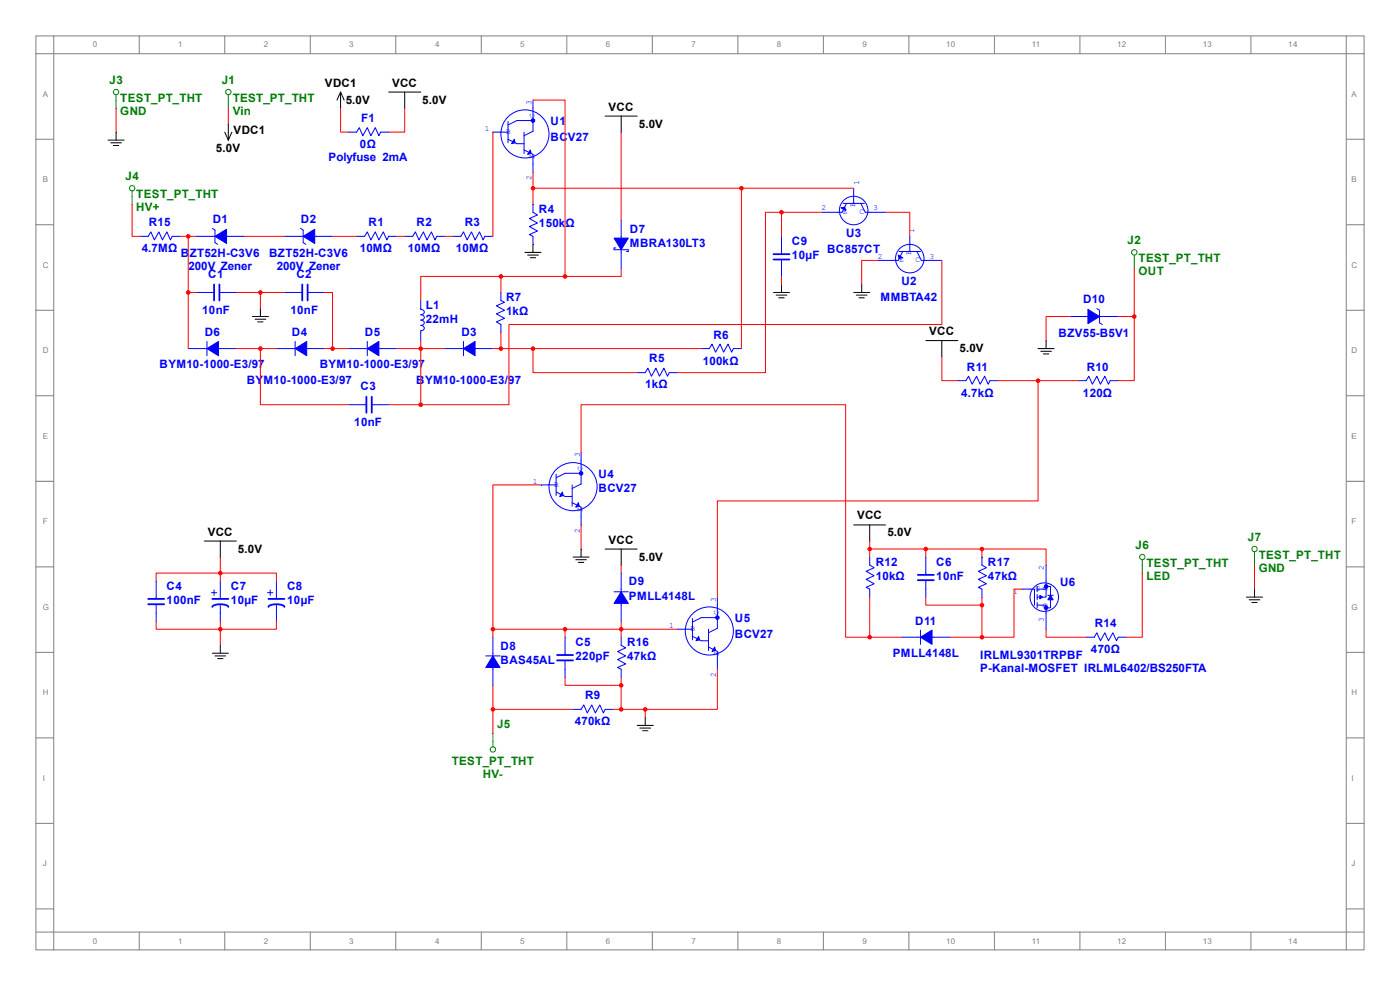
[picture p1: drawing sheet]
<svg xmlns="http://www.w3.org/2000/svg" width="297mm" height="210mm" viewBox="0 0 297 210" stroke-linecap="round" stroke-linejoin="round" font-family="sans-serif">
<g fill="none" stroke="#808080" stroke-width=".21">
<path d="M7.6 7.6h281.8v193.9h-281.8zM7.6 11.4h281.8M11.4 7.6v193.9M29.5 7.6v3.8M47.7 7.6v3.8M65.8 7.6v3.8M84 7.6v3.8M102.1 7.6v3.8M120.3 7.6v3.8M138.4 7.6v3.8M156.5 7.6v3.8M174.7 7.6v3.8"/>
<path d="M192.8 7.6v3.8M211 7.6v3.8M229.1 7.6v3.8M247.2 7.6v3.8M265.4 7.6v3.8M285.6 7.6v193.9M7.6 29.5h3.8M285.6 29.5h3.8M7.6 47.7h3.8M285.6 47.7h3.8M7.6 65.8h3.8M285.6 65.8h3.8"/>
<path d="M7.6 84h3.8M285.6 84h3.8M7.6 102.1h3.8M285.6 102.1h3.8M7.6 120.2h3.8M7.6 138.4h3.8M285.6 120.2h3.8M285.6 138.4h3.8M7.6 156.5h3.8M285.6 156.5h3.8M7.6 174.7h3.8M285.6 174.7h3.8"/>
<path d="M7.6 192.8h3.8M7.6 197.7h281.8M29.5 197.7v3.8M47.7 197.7v3.8M65.8 197.7v3.8M84 197.7v3.8M102.1 197.7v3.8M120.3 197.7v3.8M138.4 197.7v3.8M156.5 197.7v3.8M174.7 197.7v3.8M192.8 197.7v3.8"/>
<path d="M211 197.7v3.8M229.1 197.7v3.8M247.2 197.7v3.8M265.4 197.7v3.8M285.6 192.8h3.8"/>
</g>
<path d="M82.5 19.5h6.8M85.9 19.5v3.4M22.9 29.7h3.4M23.5 30.3h2.3M24.1 30.9h1.1M24.6 28v1.7" fill="none" stroke="#000" stroke-width=".21"/>
<path d="M77.4 50.1l.5-.9 .8 1.7 .9-1.7 .8 1.7 .9-1.7 .8 1.7 .4-.8" fill="none" stroke="#00f" stroke-width=".21"/>
<path d="M82.5 50.1h1.7" fill="none" stroke="#00f" stroke-width=".21"/>
<path d="M75.7 50.1h1.7M87.6 50.1l.5-.9 .8 1.7 .9-1.7 .8 1.7 .9-1.7 .8 1.7 .4-.8" fill="none" stroke="#00f" stroke-width=".21"/>
<path d="M92.7 50.1h1.7" fill="none" stroke="#00f" stroke-width=".21"/>
<path d="M85.9 50.1h1.7M97.8 50.1l.5-.9 .8 1.7 .9-1.7 .8 1.7 .9-1.7 .8 1.7 .4-.8" fill="none" stroke="#00f" stroke-width=".21"/>
<path d="M102.9 50.1h1.7" fill="none" stroke="#00f" stroke-width=".21"/>
<path d="M96.1 50.1h1.7M113.1 45l.9 .6-1.7 .8 1.7 .9-1.7 .8 1.7 .9-1.7 .8 .8 .3" fill="none" stroke="#00f" stroke-width=".21"/>
<path d="M113.1 50.1v1.7" fill="none" stroke="#00f" stroke-width=".21"/>
<path d="M113.1 43.3v1.7M136.9 79.1l.5-1 .8 1.7 .9-1.7 .8 1.7 1-1.7 .7 1.7 .4-.7" fill="none" stroke="#00f" stroke-width=".21"/>
<path d="M142 79.1h1.7" fill="none" stroke="#00f" stroke-width=".21"/>
<path d="M135.2 79.1h1.7M150.5 73.9l.6-.9 .7 1.7 1-1.7 .7 1.7 1-1.7 .7 1.7 .4-.8" fill="none" stroke="#00f" stroke-width=".21"/>
<path d="M155.6 73.9h1.7" fill="none" stroke="#00f" stroke-width=".21"/>
<path d="M106.3 63.7l.7 .4-1.7 .8 1.7 .9-1.7 .8 1.7 .9-1.7 .8 1 .5M148.8 73.9h1.7" fill="none" stroke="#00f" stroke-width=".21"/>
<path d="M106.3 62v1.7" fill="none" stroke="#00f" stroke-width=".21"/>
<path d="M75.7 28l.5-.9 .8 1.7 .9-1.7 .8 1.7 .9-1.7 .8 1.7 .4-.8M106.3 68.8v1.7" fill="none" stroke="#00f" stroke-width=".21"/>
<path d="M80.8 28h1.7" fill="none" stroke="#00f" stroke-width=".21"/>
<path d="M74 28h1.7M123.3 150.5l.5-1 .8 1.7 .9-1.7 .8 1.7 .9-1.7 .8 1.7 .4-.7" fill="none" stroke="#00f" stroke-width=".21"/>
<path d="M128.4 150.5h1.7" fill="none" stroke="#00f" stroke-width=".21"/>
<path d="M230.4 80.8l.6-1 .8 1.7 .9-1.7 .8 1.7 .9-1.7 .8 1.7 .3-.7M121.6 150.5h1.7" fill="none" stroke="#00f" stroke-width=".21"/>
<path d="M235.5 80.8h1.7" fill="none" stroke="#00f" stroke-width=".21"/>
<path d="M204.9 80.8l.6-1 .7 1.7 1-1.7 .7 1.7 1-1.7 .7 1.7 .4-.7M228.7 80.8h1.7" fill="none" stroke="#00f" stroke-width=".21"/>
<path d="M210 80.8h1.7" fill="none" stroke="#00f" stroke-width=".21"/>
<path d="M203.2 80.8h1.7M184.5 119.9l1 .5-1.7 .8 1.7 .9-1.7 .8 1.7 .9-1.7 .8 .7 .4" fill="none" stroke="#00f" stroke-width=".21"/>
<path d="M184.5 125v1.7" fill="none" stroke="#00f" stroke-width=".21"/>
<path d="M184.5 118.2v1.7M232.1 135.2l.6-1 .8 1.7 .9-1.7 .8 1.7 .9-1.7 .8 1.7 .3-.7" fill="none" stroke="#00f" stroke-width=".21"/>
<path d="M237.2 135.2h1.7" fill="none" stroke="#00f" stroke-width=".21"/>
<path d="M31.4 50.1l.6-.9 .8 1.7 .9-1.7 .8 1.7 .9-1.7 .8 1.7 .3-.8M230.4 135.2h1.7" fill="none" stroke="#00f" stroke-width=".21"/>
<path d="M36.5 50.1h1.7" fill="none" stroke="#00f" stroke-width=".21"/>
<path d="M29.7 50.1h1.7M131.8 136.9l.9 .5-1.7 .8 1.7 .9-1.7 .8 1.7 .9-1.7 .8 .8 .4" fill="none" stroke="#00f" stroke-width=".21"/>
<path d="M131.8 142v1.7" fill="none" stroke="#00f" stroke-width=".21"/>
<path d="M208.3 119.9l1 .5-1.7 .8 1.7 .9-1.7 .8 1.7 .9-1.7 .8 .7 .4M131.8 135.2v1.7" fill="none" stroke="#00f" stroke-width=".21"/>
<path d="M208.3 125v1.7" fill="none" stroke="#00f" stroke-width=".21"/>
<path d="M45 62h.4M46.6 62h1.8M208.3 118.2v1.7" fill="none" stroke="#00f" stroke-width=".21"/>
<path d="M45.4 60.3v3.4M46.6 60.3v3.4" fill="none" stroke="#00f" stroke-width=".38"/>
<path d="M48.4 62h1.7" fill="none" stroke="#00f" stroke-width=".21"/>
<path d="M41.6 62h3.4M63.7 62h.4M65.3 62h1.8" fill="none" stroke="#00f" stroke-width=".21"/>
<path d="M64.1 60.3v3.4M65.3 60.3v3.4" fill="none" stroke="#00f" stroke-width=".38"/>
<path d="M67.1 62h1.7" fill="none" stroke="#00f" stroke-width=".21"/>
<path d="M60.3 62h3.4M77.4 85.9h.3M78.9 85.9h1.9" fill="none" stroke="#00f" stroke-width=".21"/>
<path d="M77.7 84.2v3.4M78.9 84.2v3.4" fill="none" stroke="#00f" stroke-width=".38"/>
<path d="M80.8 85.9h1.7" fill="none" stroke="#00f" stroke-width=".21"/>
<path d="M74 85.9h3.4M33.1 126.7v.4M33.1 128.2v1.9" fill="none" stroke="#00f" stroke-width=".21"/>
<path d="M31.4 127.1h3.4M31.4 128.2h3.4" fill="none" stroke="#00f" stroke-width=".38"/>
<path d="M33.1 130.1v1.7" fill="none" stroke="#00f" stroke-width=".21"/>
<path d="M33.1 123.3v3.4M119.9 138.6v.4M119.9 140.1v1.9" fill="none" stroke="#00f" stroke-width=".21"/>
<path d="M118.2 139h3.4M118.2 140.1h3.4" fill="none" stroke="#00f" stroke-width=".38"/>
<path d="M119.9 142v1.7" fill="none" stroke="#00f" stroke-width=".21"/>
<path d="M119.9 135.2v3.4M196.4 121.6v.3M196.4 123.1v1.9" fill="none" stroke="#00f" stroke-width=".21"/>
<path d="M194.7 121.9h3.4M194.7 123.1h3.4" fill="none" stroke="#00f" stroke-width=".38"/>
<path d="M196.4 125v1.7" fill="none" stroke="#00f" stroke-width=".21"/>
<path d="M196.4 118.2v3.4M44.8 125.7h1.2M45.4 125.2v1.1M46.7 125v2.1M46.7 128.2v1.9" fill="none" stroke="#00f" stroke-width=".21"/>
<path d="M45 128.8a2.95 2.95 0 0 1 3.4-.2v.2M45 127.1h3.4" fill="none" stroke="#00f" stroke-width=".38"/>
<path d="M46.7 130.1v1.7" fill="none" stroke="#00f" stroke-width=".21"/>
<path d="M165.8 53.5v.4M165.8 55.1v1.8M46.7 123.3v1.7" fill="none" stroke="#00f" stroke-width=".21"/>
<path d="M164.1 53.9h3.4M164.1 55.1h3.4" fill="none" stroke="#00f" stroke-width=".38"/>
<path d="M165.8 56.9v1.7" fill="none" stroke="#00f" stroke-width=".21"/>
<path d="M45 48.4l.6 .4v2.7l.6 .3M45 50.1h3.4M165.8 50.1v3.4" fill="none" stroke="#00f" stroke-width=".21"/>
<path d="M45.6 50.1l2.5-1.5v3.1z" fill="#00f" stroke="#00f" stroke-width=".21"/>
<path d="M48.4 50.1h3.4" fill="none" stroke="#00f" stroke-width=".21"/>
<path d="M41.6 50.1h3.4M63.7 50.1h3.4M63.7 48.4l.6 .4v2.7l.6 .3" fill="none" stroke="#00f" stroke-width=".21"/>
<path d="M64.3 50.1l2.5-1.5v3.1z" fill="#00f" stroke="#00f" stroke-width=".21"/>
<path d="M67.1 50.1h3.5" fill="none" stroke="#00f" stroke-width=".21"/>
<path d="M60.3 50.1h3.4M97.8 73.9h3.4M98.3 72.4v3.1" fill="none" stroke="#00f" stroke-width=".21"/>
<path d="M98.3 73.9l2.5-1.5v3.1z" fill="#00f" stroke="#00f" stroke-width=".21"/>
<path d="M101.2 73.9h3.4" fill="none" stroke="#00f" stroke-width=".21"/>
<path d="M62 73.9h3.4M62.6 72.4v3.1M94.4 73.9h3.4" fill="none" stroke="#00f" stroke-width=".21"/>
<path d="M62.6 73.9l2.5-1.5v3.1z" fill="#00f" stroke="#00f" stroke-width=".21"/>
<path d="M65.4 73.9h3.4" fill="none" stroke="#00f" stroke-width=".21"/>
<path d="M58.6 73.9h3.4M77.4 73.9h3.4M77.9 72.4v3.1" fill="none" stroke="#00f" stroke-width=".21"/>
<path d="M77.9 73.9l2.5-1.5v3.1z" fill="#00f" stroke="#00f" stroke-width=".21"/>
<path d="M80.8 73.9h3.4" fill="none" stroke="#00f" stroke-width=".21"/>
<path d="M43.3 73.9h3.4M43.9 72.4v3.1M74 73.9h3.4" fill="none" stroke="#00f" stroke-width=".21"/>
<path d="M43.9 73.9l2.5-1.5v3.1z" fill="#00f" stroke="#00f" stroke-width=".21"/>
<path d="M46.7 73.9h3.4" fill="none" stroke="#00f" stroke-width=".21"/>
<path d="M130.6 52.6h-.3v.4h3v.4h-.4M131.8 50.1v3.4M39.9 73.9h3.4" fill="none" stroke="#00f" stroke-width=".21"/>
<path d="M130.3 50.5h3l-1.5 2.5z" fill="#00f" stroke="#00f" stroke-width=".21"/>
<path d="M131.8 46.7v3.4" fill="none" stroke="#00f" stroke-width=".21"/>
<path d="M131.8 53.5v3.4M130.3 125.5h3M131.8 125v3.4" fill="none" stroke="#00f" stroke-width=".21"/>
<path d="M131.8 125.5l1.5 2.5h-3z" fill="#00f" stroke="#00f" stroke-width=".21"/>
<path d="M131.8 128.4v3.4" fill="none" stroke="#00f" stroke-width=".21"/>
<path d="M103.1 139.1h3M104.6 138.6v3.4M131.8 121.6v3.4" fill="none" stroke="#00f" stroke-width=".21"/>
<path d="M104.6 139.1l1.5 2.5h-3z" fill="#00f" stroke="#00f" stroke-width=".21"/>
<path d="M104.6 142v3.4" fill="none" stroke="#00f" stroke-width=".21"/>
<path d="M230.4 67.1h3.4M232.7 65.4l.6 .4v2.7l.5 .3M104.6 135.2v3.4" fill="none" stroke="#00f" stroke-width=".21"/>
<path d="M230.8 65.6l2.5 1.5-2.5 1.6z" fill="#00f" stroke="#00f" stroke-width=".21"/>
<path d="M227 67.1h3.4" fill="none" stroke="#00f" stroke-width=".21"/>
<path d="M233.8 67.1h3.4M194.7 135.2h3.4M195.3 133.7v3" fill="none" stroke="#00f" stroke-width=".21"/>
<path d="M195.3 135.2l2.4-1.5v3z" fill="#00f" stroke="#00f" stroke-width=".21"/>
<path d="M198.1 135.2h3.4" fill="none" stroke="#00f" stroke-width=".21"/>
<g fill="none" stroke="#00f" stroke-width=".21">
<path d="M106.3 28h1.5M107.8 25.8v4.5M107.8 29.5l1.9 1h1.5M111.2 28v4.6M111.2 31.8l1.9 1v2M113.1 25.6h-3.4l-1.9 .9M113.1 22.9v4.9l-1.9 1M191.3 135.2h3.4"/>
<circle cx="111.4" cy="28.4" r="5.1"/>
</g>
<g fill="#00f" stroke="#00f" stroke-width=".21">
<path d="M109.1 29.5l.2 .8-.8 .2z"/>
<path d="M112.5 31.8l.2 .8-.8 .2z"/>
<circle cx="113.1" cy="25.6" r=".38"/>
</g>
<path d="M113.1 21.2v1.7" fill="none" stroke="#00f" stroke-width=".21"/>
<path d="M104.6 28h1.7" fill="none" stroke="#00f" stroke-width=".21"/>
<g fill="none" stroke="#00f" stroke-width=".21">
<path d="M113.1 34.8v1.7M190.7 53.4h4.6M191.5 53.4l-.9 1.8h-1M193 51.8v1.6M194.5 53.4l1 1.8h.9"/>
<circle cx="193" cy="54.9" r="3"/>
</g>
<path d="M190.6 54.1l.9 .6-.8 .2z" fill="#00f" stroke="#00f" stroke-width=".21"/>
<path d="M196.4 55.2h3.4" fill="none" stroke="#00f" stroke-width=".21"/>
<path d="M193 50.1v1.7" fill="none" stroke="#00f" stroke-width=".21"/>
<g fill="none" stroke="#00f" stroke-width=".21">
<path d="M186.2 55.2h3.4M123.3 97.8v4.9l-1.9 .9M116.5 102.9h1.5M118 100.6v4.5M118 104.4l1.9 .9h1.5M121.4 102.9v4.5M121.4 106.6l1.9 1v2.1M123.3 100.4h-3.4l-1.9 1"/>
<circle cx="121.6" cy="103.2" r="5.1"/>
</g>
<g fill="#00f" stroke="#00f" stroke-width=".21">
<path d="M119.3 104.4l.2 .7-.8 .2z"/>
<path d="M122.7 106.6l.2 .8-.8 .2z"/>
<circle cx="123.3" cy="100.4" r=".38"/>
</g>
<path d="M123.3 96.1v1.7" fill="none" stroke="#00f" stroke-width=".21"/>
<path d="M114.8 102.9h1.7" fill="none" stroke="#00f" stroke-width=".21"/>
<g fill="none" stroke="#00f" stroke-width=".21">
<path d="M123.3 109.7v1.7M145.4 133.5h1.5M146.9 131.2v4.5M146.9 135l1.9 .9h1.5M150.3 133.5v4.5M150.3 137.3l1.9 .9v2.1M152.2 131h-3.4l-1.9 1M152.2 128.4v4.9l-1.9 .9"/>
<circle cx="150.5" cy="133.9" r="5.1"/>
</g>
<g fill="#00f" stroke="#00f" stroke-width=".21">
<path d="M148.2 135l.2 .7-.7 .2z"/>
<path d="M151.6 137.3l.2 .7-.7 .2z"/>
<circle cx="152.2" cy="131" r=".38"/>
</g>
<path d="M152.2 126.7v1.7" fill="none" stroke="#00f" stroke-width=".21"/>
<path d="M143.7 133.5h1.7" fill="none" stroke="#00f" stroke-width=".21"/>
<g fill="none" stroke="#00f" stroke-width=".21">
<path d="M218.5 125h1v3.4M220 128.4h1.9v1.7M220 124.4v1.1M220 126.1v1.1M220 127.8v1.1M221.9 125v1.7h-1.9M221.9 123.3v1.7h-1.9M221.9 124.4h1v4.5h-1M222.3 126.3h1.1M152.2 140.3v1.7"/>
<circle cx="221.5" cy="126.7" r="3"/>
</g>
<g fill="#00f" stroke="#00f" stroke-width=".21">
<path d="M220.6 126.3l.6 .4-.6 .4z" fill-rule="evenodd"/>
<path d="M222.9 126.3l.5 .9h-1.1z" fill-rule="evenodd"/>
<circle cx="221.9" cy="128.9" r=".38"/>
<circle cx="221.9" cy="124.4" r=".38"/>
</g>
<path d="M221.9 130.1v3.4" fill="none" stroke="#00f" stroke-width=".21"/>
<path d="M216.8 125h1.7" fill="none" stroke="#00f" stroke-width=".21"/>
<path d="M89.3 65.4v.2a.59 .59 0 0 1 .7 .6 .59 .59 0 0 1-.7 .6 .59 .59 0 0 1 .7 .5 .59 .59 0 0 1-.7 .6 .59 .59 0 0 1 .7 .6 .59 .59 0 0 1-.7 .5 .59 .59 0 0 1 .7 .6 .59 .59 0 0 1-.7 .6v.3M221.9 119.9v3.4" fill="none" stroke="#00f" stroke-width=".21"/>
<path d="M89.3 63.7v1.7" fill="none" stroke="#00f" stroke-width=".21"/>
<path d="M89.3 70.5v1.7" fill="none" stroke="#00f" stroke-width=".21"/>
<g fill="none" stroke="#008000" stroke-width=".21">
<path d="M48.4 20.1v1.1"/>
<circle cx="48.4" cy="19.5" r=".57"/>
</g>
<g fill="none" stroke="#008000" stroke-width=".21">
<path d="M48.4 21.2v1.7M240.6 54.1v1.1"/>
<circle cx="240.6" cy="53.5" r=".57"/>
</g>
<g fill="none" stroke="#008000" stroke-width=".21">
<path d="M24.6 20.1v1.1M240.6 55.2v1.7"/>
<circle cx="24.6" cy="19.5" r=".57"/>
</g>
<g fill="none" stroke="#008000" stroke-width=".21">
<path d="M24.6 21.2v1.7M28 40.5v1.1"/>
<circle cx="28" cy="39.9" r=".57"/>
</g>
<g fill="none" stroke="#008000" stroke-width=".21">
<path d="M28 41.6v1.7M104.6 157.3v1.1"/>
<circle cx="104.6" cy="159" r=".57"/>
</g>
<path d="M104.6 155.6v1.7" fill="none" stroke="#008000" stroke-width=".21"/>
<g fill="none" stroke="#f00" stroke-width=".21">
<path d="M24.6 22.9v5.1M48.4 22.9v3.4M72.3 22.9v5.1h1.7M85.9 22.9v5.1h-3.4M131.8 28v18.7M28 43.3v6.8h1.7M38.2 50.1h3.4M39.9 50.1v23.8M51.8 50.1h8.5M70.6 50.1h5.1M84.2 50.1h1.7M94.4 50.1h1.7"/>
<path d="M39.9 62h1.7M50.1 62h10.2M50.1 73.9h8.5M55.2 73.9v12h18.8M55.2 62v3.4M68.8 62h1.8v11.9h-1.8"/>
</g>
<g fill="#f00" stroke="#f00" stroke-width=".21">
<circle cx="39.9" cy="50.1" r=".38"/>
<circle cx="39.9" cy="62" r=".38"/>
<circle cx="55.2" cy="62" r=".38"/>
<circle cx="55.2" cy="74" r=".38"/>
<circle cx="70.6" cy="74" r=".38"/>
</g>
<path d="M72.3 19.5l-.8 1.7M72.3 19.5l.7 1.7M72.3 19.5v3.4M47.7 28l.7 1.7M48.4 26.3v3.4M49.2 28l-.8 1.7M128.4 24.6h6.8M131.8 24.6v3.4M53.5 67.1h3.4M54.1 67.7h2.3M54.7 68.3h1.1M55.2 65.4v1.7" fill="none" stroke="#000" stroke-width=".21"/>
<path d="M56.8 125.7h1.1M57.3 125.2v1.1M58.6 125v2.1M58.6 128.2v1.9" fill="none" stroke="#00f" stroke-width=".21"/>
<path d="M56.9 128.8a2.95 2.95 0 0 1 3.4-.2v.2M56.9 127.1h3.4" fill="none" stroke="#00f" stroke-width=".38"/>
<path d="M58.6 130.1v1.7" fill="none" stroke="#00f" stroke-width=".21"/>
<g fill="none" stroke="#00f" stroke-width=".21">
<path d="M178.8 43.1h4.6M179.6 43.1l-1 1.9h-.9M181.1 41.6v1.5M182.6 43.1l1 1.9h.9M58.6 123.3v1.7"/>
<circle cx="181.1" cy="44.7" r="3"/>
</g>
<g fill="#f00" stroke="#f00" stroke-width=".21">
<circle cx="46.7" cy="121.6" r=".38"/>
<circle cx="46.7" cy="133.5" r=".38"/>
<circle cx="89.3" cy="74" r=".38"/>
<circle cx="113.1" cy="74" r=".38"/>
<circle cx="106.3" cy="74" r=".38"/>
<circle cx="106.3" cy="58.6" r=".38"/>
<circle cx="196.4" cy="116.5" r=".38"/>
<circle cx="184.5" cy="116.5" r=".38"/>
<circle cx="208.3" cy="128.4" r=".38"/>
<circle cx="119.9" cy="133.5" r=".38"/>
<circle cx="131.8" cy="145.4" r=".38"/>
<circle cx="131.8" cy="133.5" r=".38"/>
<circle cx="104.6" cy="150.5" r=".38"/>
<circle cx="131.8" cy="150.5" r=".38"/>
<circle cx="208.3" cy="135.2" r=".38"/>
<circle cx="208.3" cy="116.5" r=".38"/>
</g>
<g fill="none" stroke="#f00" stroke-width=".21">
<path d="M165.8 58.6v1.7M70.6 73.9h3.4M84.2 73.9h10.2M89.3 72.2v1.7M104.6 73.9h44.2M106.3 62v-3.4h-17v5.1M106.3 70.5v3.4M113.1 73.9v5.2h22.1M199.8 75.6v5.2h3.4M227 67.1h-5.1v5.1M46.7 118.2v5.1M131.8 119.9v1.7"/>
<path d="M184.5 116.5h23.8M184.5 114.8v3.4M196.4 116.5v1.7M208.3 116.5h13.6v3.4M208.3 116.5v1.7M33.1 123.3v-1.7h25.5v1.7M33.1 131.8v1.7h25.5v-1.7M46.7 131.8v5.1M119.9 135.2v-1.7h11.9v1.7M196.4 126.7v1.7h11.9M201.5 135.2h6.8M208.3 126.7v8.5"/>
<path d="M216.8 125h-1.7v10.2h-6.8M104.6 150.5h17M104.6 145.4v10.2M119.9 143.7v1.7h11.9M131.8 143.7v6.8h-1.7"/>
</g>
<g fill="none" stroke="#000" stroke-width=".21">
<path d="M164.1 62h3.4M164.7 62.6h2.2M165.2 63.2h1.2M165.8 60.3v1.7M196.4 72.2h6.8M199.8 72.2v3.4M220.2 73.9h3.4M220.8 74.5h2.3M221.4 75.1h1.1M221.9 72.2v1.7M43.3 114.8h6.8M46.7 114.8v3.4"/>
<path d="M128.4 116.5h6.8M131.8 116.5v3.4M181.1 111.4h6.8M184.5 111.4v3.4M45 138.6h3.4M45.6 139.1h2.3M46.2 139.7h1.1M46.7 136.9v1.7M135.2 153.9h3.4M135.7 154.5h2.3M136.3 155h1.2M136.9 152.2v1.7"/>
</g>
<path d="M178.5 44.1l.7-.2 .2 .8z" fill-rule="evenodd" fill="#00f" stroke="#00f" stroke-width=".21"/>
<path d="M184.5 45h3.4" fill="none" stroke="#00f" stroke-width=".21"/>
<path d="M181.1 39.9v1.7" fill="none" stroke="#00f" stroke-width=".21"/>
<path d="M174.3 45h3.4" fill="none" stroke="#00f" stroke-width=".21"/>
<g fill="none" stroke="#f00" stroke-width=".21">
<path d="M104.6 28v22.1M113.1 21.2h6.8v37.4M113.1 39.9h68M113.1 36.5v6.8M157.3 39.9v34M106.3 58.6h13.6M131.8 56.9v1.7h-11.9M165.8 45h-3.4v34.1h-18.7M165.8 45h8.5M165.8 45v5.1M186.2 55.2h-3.4v5.1M187.9 45h5.1v5.1"/>
<path d="M199.8 55.2v13.6h-91.8v17.1h-18.7M240.6 56.9v10.2M89.3 73.9v12M237.2 67.1h3.4M240.6 67.1v13.7h-3.4M82.5 85.9h6.8M123.3 96.1v-10.2h56.1v49.3h5.1M211.7 80.8h17M220.2 80.8v25.5h-68v20.4M114.8 102.9h-10.2v30.6M123.3 111.4v5.1M104.6 133.5v1.7"/>
<path d="M104.6 133.5h15.3M131.8 131.8v1.7h11.9M184.5 135.2h6.8M184.5 126.7v8.5M221.9 133.5v1.7h8.5M131.8 150.5h5.1M136.9 150.5v1.7M152.2 142v8.5h-15.3"/>
</g>
<path d="M111.4 53.5h3.4M111.9 54.1h2.3M112.5 54.7h1.1M113.1 51.8v1.7M181.1 62h3.4M181.7 62.6h2.2M182.2 63.2h1.2M182.8 60.3v1.7M121.6 118.2h3.4M122.1 118.7h2.3M122.7 119.3h1.1M123.3 116.5v1.7" fill="none" stroke="#000" stroke-width=".21"/>
<g fill="#f00" stroke="#f00" stroke-width=".21">
<circle cx="220.2" cy="80.8" r=".38"/>
<circle cx="184.5" cy="135.2" r=".38"/>
<circle cx="136.9" cy="150.5" r=".38"/>
<circle cx="240.6" cy="67.1" r=".38"/>
<circle cx="119.9" cy="58.6" r=".38"/>
<circle cx="89.3" cy="85.9" r=".38"/>
<circle cx="165.8" cy="45" r=".38"/>
<circle cx="104.6" cy="133.5" r=".38"/>
<circle cx="157.3" cy="39.9" r=".38"/>
<circle cx="113.1" cy="39.9" r=".38"/>
</g>
<g fill="none" stroke="#008000" stroke-width=".21">
<path d="M242.3 118.7v1.2"/>
<circle cx="242.3" cy="118.2" r=".57"/>
</g>
<g fill="none" stroke="#008000" stroke-width=".21">
<path d="M242.3 119.9v1.7M266.1 117v1.2"/>
<circle cx="266.1" cy="116.5" r=".57"/>
</g>
<path d="M264.4 126.7h3.4M265 127.2h2.3M265.6 127.8h1.1M266.1 125v1.7" fill="none" stroke="#000" stroke-width=".21"/>
<path d="M266.1 118.2v1.7" fill="none" stroke="#008000" stroke-width=".21"/>
<path d="M266.1 119.9v5.1M242.3 121.6v13.6h-3.4" fill="none" stroke="#f00" stroke-width=".21"/>
<g font-size="2.5" fill="#008000">
<text x="23.2" y="17.8">J3</text>
<text x="47" y="17.8">J1</text>
<text x="25.5" y="21.6">TEST_PT_THT</text>
<text x="49.4" y="21.6">TEST_PT_THT</text>
<text x="25.5" y="24.4">GND</text>
<text x="49.4" y="24.4">Vin</text>
<text x="26.6" y="38.2">J4</text>
<text x="28.9" y="42">TEST_PT_THT</text>
<text x="28.9" y="44.8">HV+</text>
<text x="239.2" y="51.8">J2</text>
<text x="241.6" y="55.6">TEST_PT_THT</text>
<text x="241.6" y="58.4">OUT</text>
<text x="240.9" y="116.5">J6</text>
<text x="264.8" y="114.7">J7</text>
<text x="267" y="118.5">TEST_PT_THT</text>
<text x="243.2" y="120.2">TEST_PT_THT</text>
<text x="243.2" y="123">LED</text>
<text x="267" y="121.3">GND</text>
<text x="105.5" y="154.4">J5</text>
<text x="95.8" y="162.2">TEST_PT_THT</text>
<text x="102.4" y="165">HV-</text>
</g>
<g font-size="2.5">
<text x="68.9" y="18.4">VDC1</text>
<text x="73.4" y="22">5.0V</text>
<text x="83.2" y="18.4">VCC</text>
<text x="89.6" y="22">5.0V</text>
<text x="129.1" y="23.5">VCC</text>
<text x="49.5" y="28.4">VDC1</text>
<text x="135.5" y="27.1">5.0V</text>
<text x="45.8" y="32.2">5.0V</text>
<text x="197.1" y="71.1">VCC</text>
<text x="203.5" y="74.7">5.0V</text>
<text x="44.1" y="113.6">VCC</text>
<text x="181.8" y="110.2">VCC</text>
<text x="188.3" y="113.8">5.0V</text>
<text x="50.5" y="117.2">5.0V</text>
<text x="129.1" y="115.3">VCC</text>
<text x="135.5" y="118.9">5.0V</text>
</g>
<g font-size="2.5" fill="#00f">
<text x="76.6" y="25.9">F1</text>
<text x="116.8" y="26.5">U1</text>
<text x="116.8" y="29.9">BCV27</text>
<text x="69.7" y="34.2">Polyfuse 2mA</text>
<text x="76.4" y="31.4">0Ω</text>
<text x="45.1" y="47.3">D1</text>
<text x="63.8" y="47.3">D2</text>
<text x="114.3" y="45.2">R4</text>
<text x="30.1" y="53.5">4.7MΩ</text>
<text x="31.6" y="48">R15</text>
<text x="76.3" y="53.5">10MΩ</text>
<text x="78.2" y="48">R1</text>
<text x="86.5" y="53.5">10MΩ</text>
<text x="88.4" y="48">R2</text>
<text x="96.7" y="53.5">10MΩ</text>
<text x="98.6" y="48">R3</text>
<text x="114.3" y="48.2">150kΩ</text>
<text x="133.6" y="49.4">D7</text>
<text x="133.6" y="52.4">MBRA130LT3</text>
<text x="168" y="52">C9</text>
<text x="175.5" y="53.7">BC857CT</text>
<text x="179.5" y="50.3">U3</text>
<text x="38.4" y="54.4">BZT52H-C3V6</text>
<text x="40" y="57.2">200V Zener</text>
<text x="44.2" y="59">C1</text>
<text x="57.1" y="54.4">BZT52H-C3V6</text>
<text x="58.7" y="57.2">200V Zener</text>
<text x="62.9" y="59">C2</text>
<text x="168" y="55">10µF</text>
<text x="90.3" y="65.6">L1</text>
<text x="107.4" y="63.9">R7</text>
<text x="186.8" y="63.9">MMBTA42</text>
<text x="191.2" y="60.5">U2</text>
<text x="229.8" y="64.3">D10</text>
<text x="42.9" y="66.5">10nF</text>
<text x="43.4" y="71.3">D6</text>
<text x="61.6" y="66.5">10nF</text>
<text x="61.9" y="71.3">D4</text>
<text x="77.4" y="71.3">D5</text>
<text x="90.3" y="68.6">22mH</text>
<text x="97.9" y="71.3">D3</text>
<text x="107.4" y="66.9">1kΩ</text>
<text x="151.3" y="71.8">R6</text>
<text x="224.6" y="71.5">BZV55-B5V1</text>
<text x="137.8" y="76.8">R5</text>
<text x="149.1" y="77.3">100kΩ</text>
<text x="33.9" y="78.1">BYM10-1000-E3/97</text>
<text x="52.4" y="81.5">BYM10-1000-E3/97</text>
<text x="67.9" y="78.1">BYM10-1000-E3/97</text>
<text x="76.5" y="82.8">C3</text>
<text x="88.3" y="81.5">BYM10-1000-E3/97</text>
<text x="136.9" y="82.3">1kΩ</text>
<text x="205.1" y="78.7">R11</text>
<text x="230.5" y="78.7">R10</text>
<text x="203.9" y="84.1">4.7kΩ</text>
<text x="229.7" y="84.1">120Ω</text>
<text x="75.1" y="90.4">10nF</text>
<text x="127" y="101.3">U4</text>
<text x="127" y="104.4">BCV27</text>
<text x="35.3" y="125.1">C4</text>
<text x="49" y="125.1">C7</text>
<text x="60.9" y="125.1">C8</text>
<text x="133.4" y="124.2">D9</text>
<text x="185.8" y="120">R12</text>
<text x="185.8" y="123.1">10kΩ</text>
<text x="198.6" y="120">C6</text>
<text x="198.6" y="123.1">10nF</text>
<text x="209.6" y="120">R17</text>
<text x="209.6" y="123.1">47kΩ</text>
<text x="224.9" y="124.4">U6</text>
<text x="35.3" y="128.1">100nF</text>
<text x="49" y="128.1">10µF</text>
<text x="60.9" y="128.1">10µF</text>
<text x="133.4" y="127.2">PMLL4148L</text>
<text x="155.9" y="132">U5</text>
<text x="106.2" y="137.8">D8</text>
<text x="122.1" y="137">C5</text>
<text x="133.1" y="137">R16</text>
<text x="155.9" y="135.3">BCV27</text>
<text x="194.2" y="132.5">D11</text>
<text x="232.2" y="133.1">R14</text>
<text x="106.2" y="140.8">BAS45AL</text>
<text x="122.1" y="140.1">220pF</text>
<text x="133.1" y="140.1">47kΩ</text>
<text x="189.4" y="139.3">PMLL4148L</text>
<text x="207.9" y="139.7">IRLML9301TRPBF</text>
<text x="207.9" y="142.5">P-Kanal-MOSFET IRLML6402/BS250FTA</text>
<text x="231.4" y="138.6">470Ω</text>
<text x="124.1" y="148.4">R9</text>
<text x="121.9" y="153.9">470kΩ</text>
</g>
<g font-size="1.7" fill="#808080">
<text x="19.7" y="10.1">0</text>
<text x="37.8" y="10.1">1</text>
<text x="56" y="10.1">2</text>
<text x="74.1" y="10.1">3</text>
<text x="92.3" y="10.1">4</text>
<text x="110.4" y="10.1">5</text>
<text x="128.5" y="10.1">6</text>
<text x="146.7" y="10.1">7</text>
<text x="164.8" y="10.1">8</text>
<text x="183" y="10.1">9</text>
<text x="200.7" y="10.1">10</text>
<text x="218.9" y="10.1">11</text>
<text x="237" y="10.1">12</text>
<text x="255.2" y="10.1">13</text>
<text x="273.3" y="10.1">14</text>
<text x="9.1" y="20.5">A</text>
<text x="286.7" y="20.5">A</text>
<text x="9.1" y="38.6">B</text>
<text x="286.7" y="38.6">B</text>
<text x="9.1" y="56.8">C</text>
<text x="286.7" y="56.8">C</text>
<text x="9.1" y="74.9">D</text>
<text x="286.7" y="74.9">D</text>
<text x="9.1" y="93">E</text>
<text x="286.7" y="93">E</text>
<text x="9.1" y="111.2">F</text>
<text x="286.7" y="111.2">F</text>
<text x="9.1" y="129.3">G</text>
<text x="286.7" y="129.3">G</text>
<text x="9.1" y="147.5">H</text>
<text x="286.7" y="147.5">H</text>
<text x="9.1" y="165.6">I</text>
<text x="286.7" y="165.6">I</text>
<text x="9.1" y="183.8">J</text>
<text x="286.7" y="183.8">J</text>
<text x="19.7" y="200.2">0</text>
<text x="37.8" y="200.2">1</text>
<text x="56" y="200.2">2</text>
<text x="74.1" y="200.2">3</text>
<text x="92.3" y="200.2">4</text>
<text x="110.4" y="200.2">5</text>
<text x="128.5" y="200.2">6</text>
<text x="146.7" y="200.2">7</text>
<text x="164.8" y="200.2">8</text>
<text x="183" y="200.2">9</text>
<text x="200.7" y="200.2">10</text>
<text x="218.9" y="200.2">11</text>
<text x="237" y="200.2">12</text>
<text x="255.2" y="200.2">13</text>
<text x="273.3" y="200.2">14</text>
</g>
<g font-size="1.7" fill="#00f">
<text x="112.8" y="22.2" transform="rotate(-90 112.8 22.2)">3</text>
<text x="102.9" y="27.7">1</text>
<text x="107.4" y="28.4">B</text>
<text x="113.4" y="25.1" transform="rotate(-90 113.4 25.1)">C</text>
<text x="113.4" y="33.7" transform="rotate(-90 113.4 33.7)">E</text>
<text x="112.8" y="38.2" transform="rotate(-90 112.8 38.2)">2</text>
<text x="182.3" y="39.3" transform="rotate(-90 182.3 39.3)">1</text>
<text x="174.3" y="44.5">2</text>
<text x="178.8" y="45.4">E</text>
<text x="181.4" y="43.8" transform="rotate(-90 181.4 43.8)">B</text>
<text x="182.3" y="45.4">C</text>
<text x="185.3" y="44.5">3</text>
<text x="194" y="49.5" transform="rotate(-90 194 49.5)">1</text>
<text x="186.2" y="54.9">2</text>
<text x="190.8" y="55.6">E</text>
<text x="193.3" y="54" transform="rotate(-90 193.3 54)">B</text>
<text x="194.2" y="55.6">C</text>
<text x="197.2" y="54.9">3</text>
<text x="123" y="97" transform="rotate(-90 123 97)">3</text>
<text x="123.6" y="99.9" transform="rotate(-90 123.6 99.9)">C</text>
<text x="113.1" y="102.6">1</text>
<text x="117.6" y="103.2">B</text>
<text x="123" y="113.1" transform="rotate(-90 123 113.1)">2</text>
<text x="123.6" y="108.5" transform="rotate(-90 123.6 108.5)">E</text>
<text x="219.7" y="125.3">G</text>
<text x="221.4" y="120.9" transform="rotate(-90 221.4 120.9)">2</text>
<text x="222.2" y="125.5" transform="rotate(-90 222.2 125.5)">S</text>
<text x="151.9" y="127.6" transform="rotate(-90 151.9 127.6)">3</text>
<text x="152.5" y="130.6" transform="rotate(-90 152.5 130.6)">C</text>
<text x="214.9" y="126.1">1</text>
<text x="221.4" y="131.9" transform="rotate(-90 221.4 131.9)">3</text>
<text x="222.2" y="128.9" transform="rotate(-90 222.2 128.9)">D</text>
<text x="142" y="133.2">1</text>
<text x="146.5" y="133.8">B</text>
<text x="151.9" y="143.7" transform="rotate(-90 151.9 143.7)">2</text>
<text x="152.5" y="139.1" transform="rotate(-90 152.5 139.1)">E</text>
</g>
</svg>
